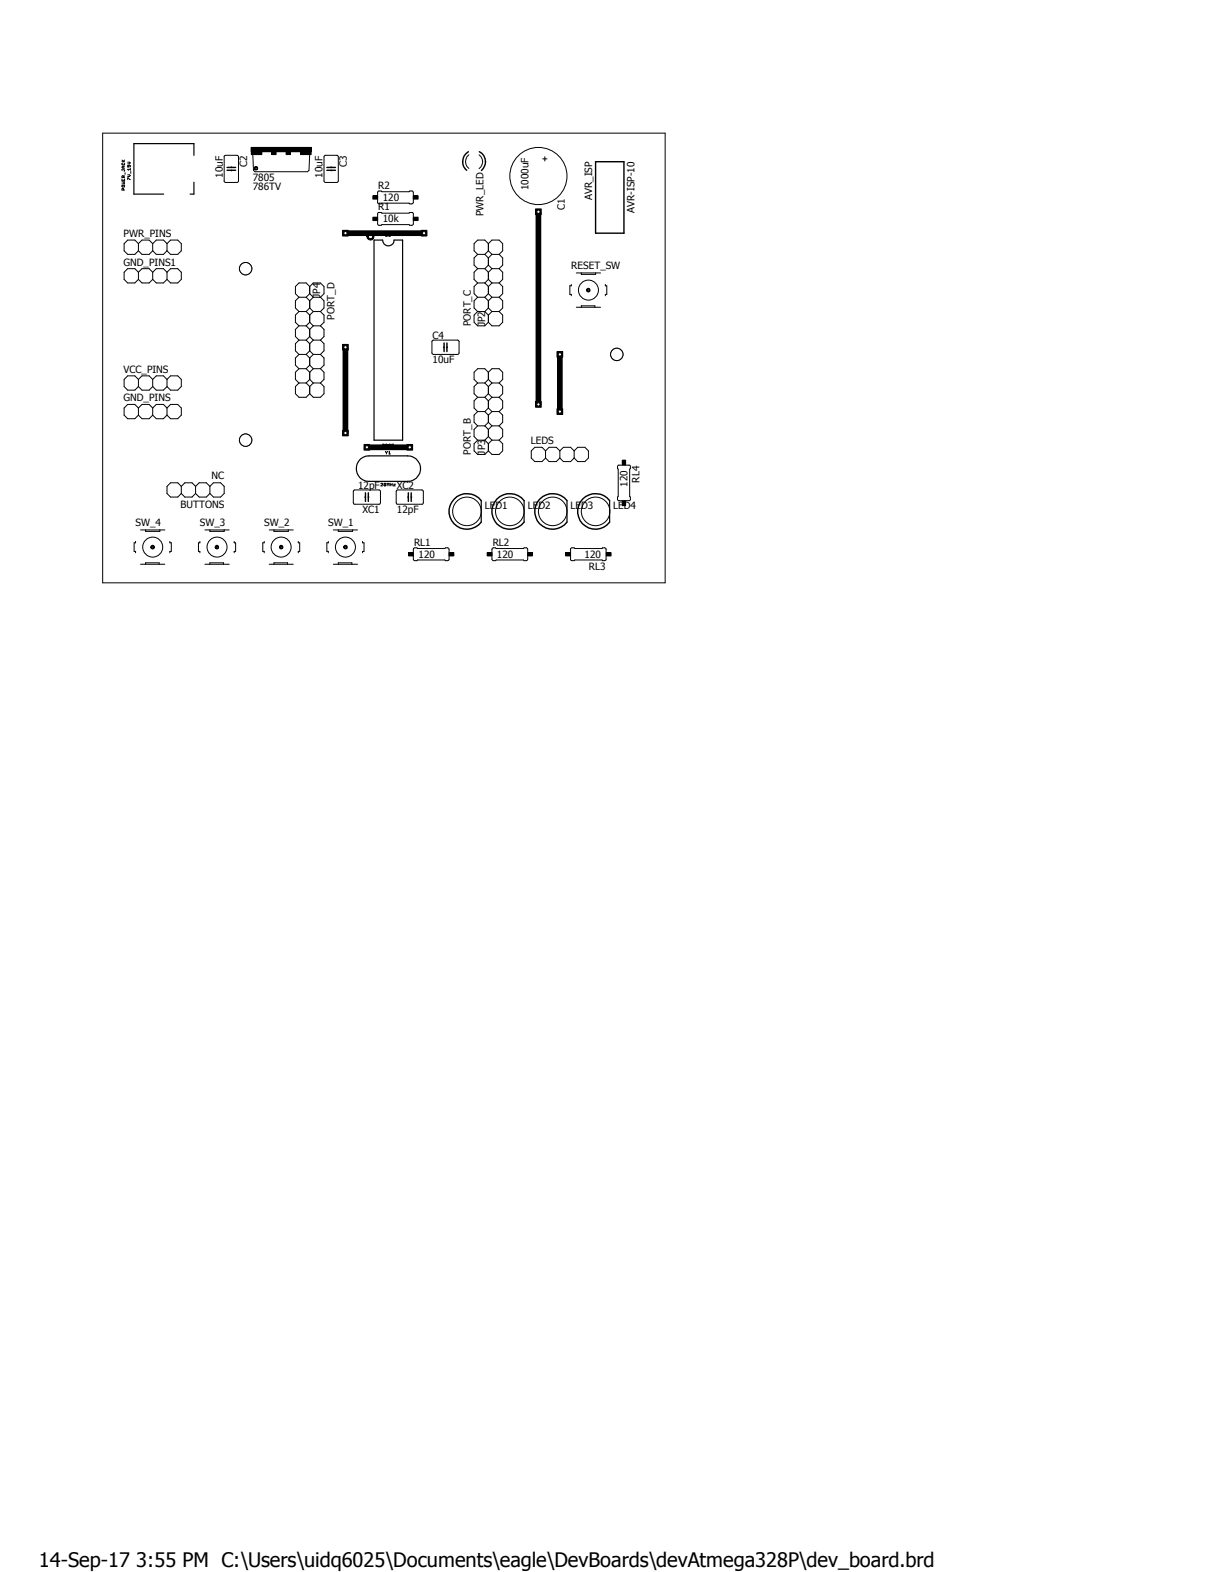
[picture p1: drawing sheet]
<svg xmlns="http://www.w3.org/2000/svg" width="216mm" height="279mm" viewBox="0 0 216 279" stroke-linecap="round" stroke-linejoin="round" font-family="sans-serif">
<path d="M6.9 8.4l113.2 98.8M120.1 8.4l-113.2 98.8" fill="none" stroke="#fff" stroke-width=".18"/>
<path d="M95.7 37.6v34.3M61.4 41.4h14M61.4 61.7v15.3M65.2 79.5h7.6M99.5 63v10.2" fill="none" stroke="#000" stroke-width="1"/>
<path d="M60.9 40.9h1v1.1h-1z" fill-rule="evenodd" fill="#000"/>
<path d="M60.9 40.9h1v1.1h-1z" fill="none" stroke="#000" stroke-width=".18"/>
<circle cx="61.4" cy="41.4" r=".3" fill="#fff"/>
<g fill="none" stroke="#000" stroke-width=".18">
<path d="M74.8 40.9h1.1v1.1h-1.1z"/>
<circle cx="61.4" cy="41.4" r=".3"/>
</g>
<path d="M74.8 40.9h1.1v1.1h-1.1z" fill-rule="evenodd" fill="#000"/>
<circle cx="75.4" cy="41.4" r=".3" fill="#fff"/>
<g fill="none" stroke="#000" stroke-width=".18">
<path d="M64.7 79h1v1h-1z"/>
<circle cx="75.4" cy="41.4" r=".3"/>
</g>
<path d="M64.7 79h1v1h-1z" fill-rule="evenodd" fill="#000"/>
<circle cx="65.2" cy="79.5" r=".3" fill="#fff"/>
<g fill="none" stroke="#000" stroke-width=".18">
<path d="M72.3 79h1v1h-1z"/>
<circle cx="65.2" cy="79.5" r=".3"/>
</g>
<path d="M72.3 79h1v1h-1z" fill-rule="evenodd" fill="#000"/>
<circle cx="72.8" cy="79.5" r=".3" fill="#fff"/>
<g fill="none" stroke="#000" stroke-width=".18">
<path d="M60.9 61.2h1v1h-1z"/>
<circle cx="72.8" cy="79.5" r=".3"/>
</g>
<path d="M60.9 61.2h1v1h-1z" fill-rule="evenodd" fill="#000"/>
<circle cx="61.4" cy="61.7" r=".3" fill="#fff"/>
<g fill="none" stroke="#000" stroke-width=".18">
<path d="M60.9 76.5h1v1h-1z"/>
<circle cx="61.4" cy="61.7" r=".3"/>
</g>
<path d="M60.9 76.5h1v1h-1z" fill-rule="evenodd" fill="#000"/>
<circle cx="61.4" cy="77" r=".3" fill="#fff"/>
<g fill="none" stroke="#000" stroke-width=".18">
<path d="M99 62.5h1v1h-1z"/>
<circle cx="61.4" cy="77" r=".3"/>
</g>
<path d="M99 62.5h1v1h-1z" fill-rule="evenodd" fill="#000"/>
<circle cx="99.5" cy="63" r=".3" fill="#fff"/>
<g fill="none" stroke="#000" stroke-width=".18">
<path d="M99 72.6h1v1.1h-1z"/>
<circle cx="99.5" cy="63" r=".3"/>
</g>
<path d="M99 72.6h1v1.1h-1z" fill-rule="evenodd" fill="#000"/>
<circle cx="99.5" cy="73.2" r=".3" fill="#fff"/>
<g fill="none" stroke="#000" stroke-width=".18">
<path d="M95.2 37.1h1v1h-1z"/>
<circle cx="99.5" cy="73.2" r=".3"/>
</g>
<path d="M95.2 37.1h1v1h-1z" fill-rule="evenodd" fill="#000"/>
<circle cx="95.7" cy="37.6" r=".3" fill="#fff"/>
<g fill="none" stroke="#000" stroke-width=".18">
<path d="M95.2 71.4h1v1h-1z"/>
<circle cx="95.7" cy="37.6" r=".3"/>
</g>
<path d="M95.2 71.4h1v1h-1z" fill-rule="evenodd" fill="#000"/>
<circle cx="95.7" cy="71.9" r=".3" fill="#fff"/>
<g fill="none" stroke="#000" stroke-width=".18">
<path d="M18.2 23.7h100v79.9h-100zM21.7 30.1v.2M21.7 31.8v.3h.4v-.3M21.7 33l.4-.1v.2l-.3 .1zM21.7 30.2h.4v.2M21.7 32.3h.4l-.1 .2 .1 .2h-.4M21.7 28.7h.4M21.7 28.4l.3 .3M21.8 29v.3h.3v-.3M21.9 29.5v.4M21.9 32v.1M22 33.8v-.2l-.2-.1-.1 .3h.4"/>
<path d="M22 31.5v-.2l-.2-.1-.1 .3h.4M22.1 31.2l-.1 .2M22.1 29.5h-.3l-.1 .2 .1 .2h.3M22.1 28.4l-.2 .3M22.2 30.7v.3M22.7 29.4v.3h.2v-.3l.3 .1-.1 .2M22.7 31.9v-.3l.5 .3M22.7 31.1l.5 .1-.2 .2h-.3M22.7 28.8l.5 .2-.2 .1h-.3M23.2 30.1h-.5l.1 .2M23.2 29.9v.4M23.2 30.5v.3"/>
<path d="M39.8 27.7l.3-.1h2l.2 .1 .1 4.5-.2 .2h-2.1l-.3-.1zM41.1 29.6v.2M41.1 30.3v.1M44.6 26.2h10.7v.8h-10.7zM44.7 27h1.8v.5h-1.8zM44.9 27.3l.1 3 .3 .2h9.4l.2-.2 .1-3M45.3 29.7h.4v.4h-.4l-.1-.2 .1-.1h.3l.1 .1-.1 .2h-.3v-.2h-.1zM48.3 27h.8v.5h-.8zM50.8 27h.8v.5h-.8zM53.4 27h1.9v.5h-1.9zM57.6 27.7l.2-.1h2.1l.2 .1v4.5l-.1 .2h-2.2l-.2-.1zM58.8 29.6v.2"/>
<path d="M58.8 30.3v.1M66.3 38.6h.8v.6h-.8zM66.3 34.8h.8v.6h-.8zM67.2 37.8h.5l.2 .1h4.8l.1-.1h.5l.1 .2v1.9l-.2 .1h-.4l-.1-.1-5.5 .1-.1-.2v-1.8zM67.2 34h.5l.2 .1h4.8l.1-.1h.5l.1 .2v1.9l-.2 .1h-.4l-.1-.1-5.5 .1-.1-.2v-1.8zM73.4 38.6h.9v.6h-.9zM73.4 34.8h.9v.6h-.9zM83.3 27.5a1.52 1.52 0 0 0 0 2.4M85.1 27.5a1.5 1.5 0 0 1 0 2.5M96.4 28.2h.8M96.8 27.9v.7M24.6 48.4l-.6-.6h-1.3l-.6 .6v1.3l.6 .6h1.3l.6-.6"/>
<path d="M24.6 48.4l.6-.6h1.3l.6 .6M24.6 43.3l-.6-.6h-1.3l-.6 .6v1.3l.6 .6h1.3l.6-.6M24.6 44.6l.6 .6h1.3l.6-.6M24.6 49.7l.6 .6h1.3l.6-.6M24.6 43.3l.6-.6h1.3l.6 .6M24.6 43.3v1.3M24.6 48.4v1.3M27.1 48.4l.7-.6h1.2l.7 .6M27.1 44.6l.7 .6h1.2l.7-.6M27.1 49.7l.7 .6h1.2l.7-.6M27.1 43.3l.7-.6h1.2l.7 .6M27.1 43.3v1.3"/>
<path d="M27.1 48.4v1.3M29.7 43.3l.6-.6h1.3l.6 .6v1.3l-.6 .6h-1.3l-.6-.6M29.7 48.4l.6-.6h1.3l.6 .6v1.3l-.6 .6h-1.3l-.6-.6M29.7 43.3v1.3M29.7 48.4v1.3M53.1 55.4h1.3M53.1 52.8h1.3M53.1 57.9h1.3M53.1 52.8l-.6 .7v1.2l.6 .7M53.1 55.4l-.6 .6v1.3l.6 .6M53.1 57.9l-.6 .6v1.3l.6 .7M54.4 55.4l.6 .6"/>
<path d="M54.4 57.9l.6 .6M54.4 52.8l.6 .7M55 50.9l.7-.6h1.2l.7 .6v1.3l-.7 .6M55 50.9l-.6-.6h-1.3l-.6 .6v1.3l.6 .6M55 50.9v1.3M55 53.5v1.2M55 56v1.3M55 58.5v1.3M55 59.8l-.6 .7M55 57.3l-.6 .6M55 59.8l.7 .7M55 52.2l-.6 .6"/>
<path d="M55 54.7l.7 .7M55 54.7l-.6 .7M55 57.3l.7 .6M55 52.2l.7 .6M55.7 55.4h1.2M55.7 52.8h1.2M55.7 57.9h1.2M55.7 57.9l-.7 .6M55.7 52.8l-.7 .7M55.7 55.4l-.7 .6M56.9 52.8l.7 .7v1.2l-.7 .7M56.9 55.4l.7 .6v1.3l-.7 .6"/>
<path d="M56.9 57.9l.7 .6v1.3l-.7 .7M65.3 41.7a.64 .64 0 0 1 1 0 .64 .64 0 0 1-.3 1 .64 .64 0 0 1-.8-.7h.2a.38 .38 0 0 1 .6-.3 .38 .38 0 0 1 0 .7 .4 .4 0 0 1-.6-.4h-.2zM68.5 41.5l.1 .5 .2-.1v-.4M69.1 42h.3M69.1 41.7l.1-.2v.5M84.9 50.3l-.7 .6v1.3l.7 .6M84.9 47.8h1.2M84.9 47.8l-.7 .6v1.3l.7 .6M84.9 45.2h1.2M84.9 52.8l-.7 .7v1.2l.7 .7M84.9 50.3h1.2M84.9 45.2l-.7 .6v1.3l.7 .7"/>
<path d="M84.9 55.4h1.2M84.9 52.8h1.2M84.9 55.4l-.7 .6v1.3l.7 .6h1.2l.7-.6M86.1 45.2l.7 .6M86.1 47.8l.7 .6M86.1 52.8l.7 .7M86.1 50.3l.7 .6M86.1 55.4l.7 .6M86.8 43.3l-.7-.6h-1.2l-.7 .6v1.3l.7 .6M86.8 43.3v1.3M86.8 45.8v1.3M86.8 48.4v1.3"/>
<path d="M86.8 50.9v1.3M86.8 53.5v1.2M86.8 56v1.3M86.8 47.1l.6 .7M86.8 43.3l.6-.6h1.3l.6 .6v1.3l-.6 .6M86.8 49.7l-.7 .6M86.8 52.2l.6 .6M86.8 54.7l-.7 .7M86.8 49.7l.6 .6M86.8 52.2l-.7 .6M86.8 54.7l.6 .7M86.8 44.6l.6 .6"/>
<path d="M86.8 47.1l-.7 .7M86.8 44.6l-.7 .6M87.4 47.8l-.6 .6M87.4 47.8h1.3M87.4 45.2l-.6 .6M87.4 45.2h1.3M87.4 50.3l-.6 .6M87.4 50.3h1.3M87.4 55.4l-.6 .6M87.4 55.4h1.3M87.4 52.8l-.6 .7M87.4 52.8h1.3"/>
<path d="M88.7 47.8l.6 .6v1.3l-.6 .6M88.7 45.2l.6 .6v1.3l-.6 .7M88.7 50.3l.6 .6v1.3l-.6 .6M88.7 52.8l.6 .7v1.2l-.6 .7M88.7 55.4l.6 .6v1.3l-.6 .6h-1.3l-.6-.6M101.5 50.5v.3h-.2v1.5h.2v.3M102.4 54.6h4.3M102.4 48.5h4.3M103.3 48.5v.3h2.5v-.3M103.3 54.6v-.2h2.4v.2M104.3 51.4l.3-.2 .2 .2v.4h-.5l-.1-.2 .2-.2h.3v.2v.1h-.3l-.2-.1zM107.6 50.5v.3h.2v1.5h-.2v.3"/>
<path d="M24.6 73.8l.6 .6h1.3l.6-.6M24.6 67.4l-.6-.6h-1.3l-.6 .6v1.3l.6 .6h1.3l.6-.6M24.6 72.5l-.6-.6h-1.3l-.6 .6v1.3l.6 .6h1.3l.6-.6M24.6 67.4l.6-.6h1.3l.6 .6M24.6 68.7l.6 .6h1.3l.6-.6M24.6 67.4v1.3M24.6 72.5v1.3M24.6 72.5l.6-.6h1.3l.6 .6M27.1 73.8l.7 .6h1.2l.7-.6M27.1 67.4l.7-.6h1.2l.7 .6M27.1 68.7l.7 .6h1.2l.7-.6M27.1 72.5l.7-.6h1.2l.7 .6"/>
<path d="M27.1 67.4v1.3M27.1 72.5v1.3M29.7 67.4l.6-.6h1.3l.6 .6v1.3l-.6 .6h-1.3l-.6-.6M29.7 72.5l.6-.6h1.3l.6 .6v1.3l-.6 .6h-1.3l-.6-.6M29.7 67.4v1.3M29.7 72.5v1.3M53.1 65.5l-.6 .7v1.2l.6 .7M53.1 68.1l-.6 .6v1.3l.6 .6h1.3l.6-.6M53.1 63l-.6 .6v1.3l.6 .6M53.1 60.5h1.3M53.1 63h1.3M53.1 68.1h1.3"/>
<path d="M53.1 65.5h1.3M53.1 60.5l-.6 .6v1.3l.6 .6M54.4 63l.6 .6M54.4 65.5l.6 .7M54.4 60.5l.6 .6M54.4 68.1l.6 .6M55 67.4l-.6 .7M55 64.9l-.6 .6M55 61.1v1.3M55 63.6v1.3M55 66.2v1.2M55 68.7v1.3"/>
<path d="M55 67.4l.7 .7M55 62.4l.7 .6M55 62.4l-.6 .6M55 64.9l.7 .6M55.7 63l-.7 .6M55.7 65.5l-.7 .7M55.7 60.5l-.7 .6M55.7 60.5h1.2M55.7 63h1.2M55.7 68.1h1.2M55.7 65.5h1.2M55.7 68.1l-.7 .6"/>
<path d="M56.9 63l.7 .6v1.3l-.7 .6M56.9 65.5l.7 .7v1.2l-.7 .7M56.9 68.1l.7 .6v1.3l-.7 .6h-1.2l-.7-.6M56.9 60.5l.7 .6v1.3l-.7 .6M67.9 79h.3v.2M68.1 79.2h.1M68.2 79.2v.2l-.3-.1M68.5 79h.3l-.3 .4h.3M69.2 79.2v.2l.2-.1-.1-.1M69.2 79.2v-.2h.2l-.1 .2M69.2 79.2h.1M69.6 79.2h.3v-.2h-.3v.4"/>
<path d="M76.9 60.5h4.5l.2 .2-.1 2.2-.2 .1-4.4-.1-.1-.2v-2zM78.8 61.7h.1M79.4 61.7h.1M84.9 73.2l-.7 .6v1.3l.7 .6M84.9 70.6h1.2M84.9 70.6l-.7 .6v1.3l.7 .7M84.9 68.1h1.2M84.9 75.7l-.7 .6v1.3l.7 .6M84.9 73.2h1.2M84.9 68.1l-.7 .6v1.3l.7 .6M84.9 78.2h1.2M84.9 78.2l-.7 .7v1.2l.7 .7h1.2l.7-.7"/>
<path d="M84.9 75.7h1.2M86.1 68.1l.7 .6M86.1 70.6l.7 .6M86.1 75.7l.7 .6M86.1 73.2l.7 .6M86.1 78.2l.7 .7M86.8 66.2v1.2M86.8 68.7v1.3M86.8 71.2v1.3M86.8 73.8v1.3M86.8 76.3v1.3M86.8 78.9v1.2"/>
<path d="M86.8 66.2l.6-.7h1.3l.6 .7v1.2l-.6 .7M86.8 66.2l-.7-.7h-1.2l-.7 .7v1.2l.7 .7M86.8 70l.6 .6M86.8 72.5l-.7 .7M86.8 75.1l.6 .6M86.8 77.6l-.7 .6M86.8 72.5l.6 .7M86.8 75.1l-.7 .6M86.8 77.6l.6 .6M86.8 67.4l.6 .7M86.8 70l-.7 .6M86.8 67.4l-.7 .7"/>
<path d="M87.4 70.6l-.6 .6M87.4 70.6h1.3M87.4 68.1l-.6 .6M87.4 68.1h1.3M87.4 73.2l-.6 .6M87.4 73.2h1.3M87.4 78.2l-.6 .7M87.4 78.2h1.3M87.4 75.7l-.6 .6M87.4 75.7h1.3M88.7 68.1l.6 .6v1.3l-.6 .6M88.7 70.6l.6 .6v1.3l-.6 .7"/>
<path d="M88.7 73.2l.6 .6v1.3l-.6 .6M88.7 75.7l.6 .6v1.3l-.6 .6M88.7 78.2l.6 .7v1.2l-.6 .7h-1.3l-.6-.7M24.1 96.2v.3h-.3v1.5h.3v.3M25 94.2h4.3M25.9 94.2v.2h2.5v-.2M26.9 97l.2-.1 .2 .1 .2 .2-.2 .3h-.4l-.1-.3 .2-.1h.3v.1v.2h-.3l-.2-.2zM30.2 96.2v.3h.2v1.5h-.2v.3M32.2 87.7l.7 .6h1.2l.7-.6M32.2 86.4l-.6-.6h-1.3l-.6 .6v1.3l.6 .6h1.3l.6-.6M32.2 86.4v1.3M32.2 86.4l.7-.6h1.2l.7 .6"/>
<path d="M34.8 87.7l.6 .6h1.3l.6-.6M34.8 86.4l.6-.6h1.3l.6 .6M34.8 86.4v1.3M35.5 96.2v.3h-.2v1.5h.2v.3M36.4 94.2h4.3M37.3 86.4l.6-.6h1.3l.6 .6v1.3l-.6 .6h-1.3l-.6-.6M37.3 86.4v1.3M37.3 94.2v.2h2.5v-.2M38.3 97l.3-.1 .2 .1v.5h-.5l-.1-.3 .2-.1h.3v.1v.2h-.3l-.2-.2zM41.6 96.2v.3h.3v1.5h-.3v.3M46.9 96.2v.3h-.2v1.5h.2v.3M47.8 94.2h4.3"/>
<path d="M48.7 94.2v.2h2.5v-.2M49.7 97l.3-.1 .2 .1v.5h-.5v-.3l.1-.1h.3l.1 .1-.1 .2h-.3l-.1-.2zM53 96.2v.3h.3v1.5h-.3v.3M58.3 96.2v.3h-.2v1.5h.2v.3M59.2 94.2h4.3M60.1 94.2v.2h2.6v-.2M61.2 97l.2-.1 .2 .1v.5h-.4l-.2-.3 .4-.1 .2 .1-.1 .2h-.2l-.3-.2zM62.9 87.1h4.6l.1 .2v2.2l-.1 .1h-4.6l-.1-.2v-2.1zM64.4 96.2v.3h.3v1.5h-.3v.3M64.8 88.3h.1M65.4 88.3h.2M67.7 86h.3l-.3 .4h.3"/>
<path d="M68.5 80.2l.2 .2M68.5 86l-.2-.1-.1 .4M68.5 86v.3h-.3M68.5 86l-.3 .3M68.7 80.4v.3M68.8 86.4v-.5l.2 .2 .1-.2v.5M68.8 80.2l-.1 .2M69.1 80.3l.1-.1v.5M69.1 80.7h.3M69.3 85.9v.5M69.3 86.1h.4M69.7 85.9v.5"/>
<path d="M69.9 86.1h.3l-.3 .3h.3M70.5 87.1h4.6l.1 .2v2.2l-.1 .1h-4.6l-.1-.2v-2.1zM72.4 88.3h.2M72.6 98.2h.8v.6h-.8zM73.1 88.3h.1M73.5 97.5l.2-.1h.4l.1 .1h4.8l.2-.1h.3l.3 .2v1.8l-.3 .3h-.3l-.2-.2h-4.8l-.1 .2h-.4l-.3-.3zM79.8 98.2h.8v.6h-.8zM86.6 98.2h.8v.6h-.8zM87.5 97.5l.2-.1h.4l.1 .1h4.8l.1-.1h.4l.3 .2v1.8l-.3 .3h-.4l-.1-.2h-4.8l-.1 .2h-.4l-.3-.3zM93.8 98.2h.8v.6h-.8zM96.9 80.1l-.6-.6h-1.3l-.6 .6v1.3l.6 .6h1.3l.6-.6M96.9 80.1l.7-.6h1.2l.7 .6"/>
<path d="M96.9 81.4l.7 .6h1.2l.7-.6M96.9 80.1v1.3M99.5 81.4l.6 .6h1.3l.6-.6M99.5 80.1l.6-.6h1.3l.6 .6M99.5 80.1v1.3M100.5 98.2h.8v.6h-.8zM101.4 97.5l.2-.1h.4l.2 .1h4.8l.1-.1h.3l.3 .1v2l-.3 .2h-.3l-.1-.2h-4.8l-.2 .2h-.4l-.2-.2zM102 80.1l.7-.6h1.2l.7 .6v1.3l-.7 .6h-1.2l-.7-.6M102 80.1v1.3M107.7 98.2h.9v.6h-.9zM109.9 82.7h2l.1 .1v.5l-.1 .1v4.8l.1 .1v.6l-.1 .1h-2l-.2-.3v-.4l.2-.1v-4.8l-.2-.1v-.4zM110.6 89h.6v.9h-.6z"/>
<path d="M110.6 81.8h.6v.8h-.6zM25 100.3h4.3M25.9 100.3v-.3h2.4v.3M36.4 100.3h4.3M37.3 100.3v-.3h2.4v.3M47.8 100.3h4.3M48.7 100.3v-.3h2.4v.3M59.2 100.3h4.3M60.1 100.3v-.3h2.4v.3"/>
<circle cx="95.7" cy="31.3" r="5.1"/>
<circle cx="43.6" cy="47.8" r="1.1"/>
<circle cx="104.6" cy="51.6" r="1.78"/>
<circle cx="95.7" cy="71.9" r=".3"/>
<circle cx="27.1" cy="97.2" r="1.78"/>
<circle cx="38.6" cy="97.2" r="1.78"/>
<circle cx="50" cy="97.2" r="1.78"/>
<circle cx="61.4" cy="97.2" r="1.78"/>
<circle cx="83" cy="90.9" r="2.54"/>
<circle cx="90.6" cy="90.9" r="2.54"/>
<circle cx="98.2" cy="90.9" r="2.54"/>
<circle cx="105.8" cy="90.9" r="2.54"/>
</g>
<g fill="#000">
<path d="M44.6 26.2h10.7v.8h-10.7z" fill-rule="evenodd"/>
<path d="M44.7 27h1.8v.5h-1.8z" fill-rule="evenodd"/>
<path d="M45.3 29.7h.4v.4h-.4l-.1-.2 .1-.1h.3l.1 .1-.1 .2h-.3v-.2h-.1z" fill-rule="evenodd"/>
<path d="M48.3 27h.8v.5h-.8z" fill-rule="evenodd"/>
<path d="M50.8 27h.8v.5h-.8z" fill-rule="evenodd"/>
<path d="M53.4 27h1.9v.5h-1.9z" fill-rule="evenodd"/>
<path d="M66.3 38.6h.8v.6h-.8z" fill-rule="evenodd"/>
<path d="M66.3 34.8h.8v.6h-.8z" fill-rule="evenodd"/>
<path d="M73.4 38.6h.9v.6h-.9z" fill-rule="evenodd"/>
<path d="M73.4 34.8h.9v.6h-.9z" fill-rule="evenodd"/>
<path d="M65.3 41.7a.64 .64 0 0 1 1 0 .64 .64 0 0 1-.3 1 .64 .64 0 0 1-.8-.7h.2a.38 .38 0 0 1 .6-.3 .38 .38 0 0 1 0 .7 .4 .4 0 0 1-.6-.4h-.2z" fill-rule="evenodd"/>
<path d="M104.3 51.4l.3-.2 .2 .2v.4h-.5l-.1-.2 .2-.2h.3v.2v.1h-.3l-.2-.1z" fill-rule="evenodd"/>
<path d="M26.9 97l.2-.1 .2 .1 .2 .2-.2 .3h-.4l-.1-.3 .2-.1h.3v.1v.2h-.3l-.2-.2z" fill-rule="evenodd"/>
<path d="M38.3 97l.3-.1 .2 .1v.5h-.5l-.1-.3 .2-.1h.3v.1v.2h-.3l-.2-.2z" fill-rule="evenodd"/>
<path d="M49.7 97l.3-.1 .2 .1v.5h-.5v-.3l.1-.1h.3l.1 .1-.1 .2h-.3l-.1-.2z" fill-rule="evenodd"/>
<path d="M61.2 97l.2-.1 .2 .1v.5h-.4l-.2-.3 .4-.1 .2 .1-.1 .2h-.2l-.3-.2z" fill-rule="evenodd"/>
<path d="M72.6 98.2h.8v.6h-.8z" fill-rule="evenodd"/>
<path d="M79.8 98.2h.8v.6h-.8z" fill-rule="evenodd"/>
<path d="M86.6 98.2h.8v.6h-.8z" fill-rule="evenodd"/>
<path d="M93.8 98.2h.8v.6h-.8z" fill-rule="evenodd"/>
<path d="M100.5 98.2h.8v.6h-.8z" fill-rule="evenodd"/>
<path d="M107.7 98.2h.9v.6h-.9z" fill-rule="evenodd"/>
<path d="M110.6 89h.6v.9h-.6z" fill-rule="evenodd"/>
<path d="M110.6 81.8h.6v.8h-.6z" fill-rule="evenodd"/>
</g>
<path d="M34.5 27.6v-2.1h-10.7v9h5.3M34.5 32.4v2.1h-.7M66.5 42.7h1.5a1.02 1.02 0 0 0 1 1 1.02 1.02 0 0 0 1-1h1.5v35.5h-5zM64.1 81.6l.9-.5 .6-.1h6.8a2.27 2.27 0 0 1 2.3 2.3 2.27 2.27 0 0 1-2.3 2.3h-6.8a2.28 2.28 0 0 1-2.2-1.5 2.28 2.28 0 0 1 .7-2.5zM85.5 89v3.8M93.1 89v3.8M100.8 89v3.8M108.3 89v3.8" fill="none" stroke="#000" stroke-width=".21"/>
<g fill="none" stroke="#000" stroke-width=".25">
<path d="M40.3 30.3h1.6M40.3 29.8h1.6M58.1 30.3h1.5M58.1 29.8h1.5M83.2 27a2.02 2.02 0 0 0-.3 3.3M85.2 27a2.02 2.02 0 0 1 .4 3.3M105.8 28.7h5.1v12.7h-5.1zM78.9 61v1.5M79.4 61v1.5M64.9 87.6v1.5M65.4 87.6v1.5M72.6 87.6v1.5"/>
<path d="M73.1 87.6v1.5M85.5 89a3.2 3.2 0 0 0-4.7-.5 3.2 3.2 0 0 0 0 4.7 3.2 3.2 0 0 0 4.7-.4M93.1 89a3.2 3.2 0 0 0-4.7-.5 3.2 3.2 0 0 0 0 4.7 3.2 3.2 0 0 0 4.7-.4M100.8 89a3.2 3.2 0 0 0-4.7-.5 3.2 3.2 0 0 0 0 4.7 3.2 3.2 0 0 0 4.7-.4M108.3 89a3.2 3.2 0 0 0-4.6-.4 3.2 3.2 0 0 0 0 4.6 3.2 3.2 0 0 0 4.6-.4"/>
</g>
<circle cx="43.6" cy="47.8" r="1.1" fill="#fff"/>
<g fill="none" stroke="#000" stroke-width=".18">
<circle cx="43.6" cy="47.8" r="1.1"/>
<circle cx="43.6" cy="78.2" r="1.1"/>
</g>
<circle cx="43.6" cy="78.2" r="1.1" fill="#fff"/>
<g fill="none" stroke="#000" stroke-width=".18">
<circle cx="43.6" cy="78.2" r="1.1"/>
<circle cx="109.6" cy="63" r="1.1"/>
</g>
<circle cx="109.6" cy="63" r="1.1" fill="#fff"/>
<circle cx="109.6" cy="63" r="1.1" fill="none" stroke="#000" stroke-width=".18"/>
<text font-size="3.6" x="6.9" y="278.4">14-Sep-17 3:55 PM C:\Users\uidq6025\Documents\eagle\DevBoards\devAtmega328P\dev_board.brd</text>
<g font-size="1.8">
<text x="43.9" y="29.8" transform="rotate(-90 43.9 29.8)">C2</text>
<text x="61.6" y="29.8" transform="rotate(-90 61.6 29.8)">C3</text>
<text x="39.6" y="31.6" transform="rotate(-90 39.6 31.6)">10uF</text>
<text x="44.9" y="33.8">786TV</text>
<text x="44.9" y="32.3">7805</text>
<text x="57.3" y="31.6" transform="rotate(-90 57.3 31.6)">10uF</text>
<text x="67.2" y="33.6">R2</text>
<text x="68" y="35.7">120</text>
<text x="93.9" y="33.8" transform="rotate(-90 93.9 33.8)">1000uF</text>
<text x="105.2" y="35.6" transform="rotate(-90 105.2 35.6)">AVR_ISP</text>
<text x="67.2" y="37.4">R1</text>
<text x="68" y="39.5">10k</text>
<text x="85.9" y="38.4" transform="rotate(-90 85.9 38.4)">PWR_LED</text>
<text x="100.4" y="37.4" transform="rotate(-90 100.4 37.4)">C1</text>
<text x="112.8" y="37.8" transform="rotate(-90 112.8 37.8)">AVR-ISP-10</text>
<text x="22" y="47.2">GND_PINS1</text>
<text x="22" y="42.1">PWR_PINS</text>
<text x="101.5" y="47.9">RESET_SW</text>
<text x="56.9" y="53" transform="rotate(-90 56.9 53)">JP4</text>
<text x="59.4" y="56.8" transform="rotate(-90 59.4 56.8)">PORT_D</text>
<text x="83.7" y="58" transform="rotate(-90 83.7 58)">PORT_C</text>
<text x="86.2" y="58" transform="rotate(-90 86.2 58)">JP2</text>
<text x="76.9" y="60.2">C4</text>
<text x="76.9" y="64.5">10uF</text>
<text x="22" y="66.3">VCC_PINS</text>
<text x="22" y="71.3">GND_PINS</text>
<text x="83.7" y="80.8" transform="rotate(-90 83.7 80.8)">PORT_B</text>
<text x="86.2" y="80.8" transform="rotate(-90 86.2 80.8)">JP3</text>
<text x="94.3" y="78.9">LEDS</text>
<text x="37.6" y="85.2">NC</text>
<text x="63.6" y="86.8">12pF</text>
<text x="70.5" y="86.8">XC2</text>
<text x="111.5" y="86.5" transform="rotate(-90 111.5 86.5)">120</text>
<text x="113.7" y="85.8" transform="rotate(-90 113.7 85.8)">RL4</text>
<text x="24.1" y="93.6">SW_4</text>
<text x="32.1" y="90.2">BUTTONS</text>
<text x="35.5" y="93.6">SW_3</text>
<text x="46.9" y="93.6">SW_2</text>
<text x="58.3" y="93.6">SW_1</text>
<text x="64.4" y="91.1">XC1</text>
<text x="70.5" y="91.1">12pF</text>
<text x="86.1" y="90.4">LED1</text>
<text x="93.8" y="90.4">LED2</text>
<text x="101.4" y="90.4">LED3</text>
<text x="109" y="90.4">LED4</text>
<text x="73.6" y="97">RL1</text>
<text x="74.4" y="99.1">120</text>
<text x="87.5" y="97">RL2</text>
<text x="88.3" y="99.1">120</text>
<text x="103.9" y="99.1">120</text>
<text x="104.6" y="101.3">RL3</text>
</g>
</svg>
